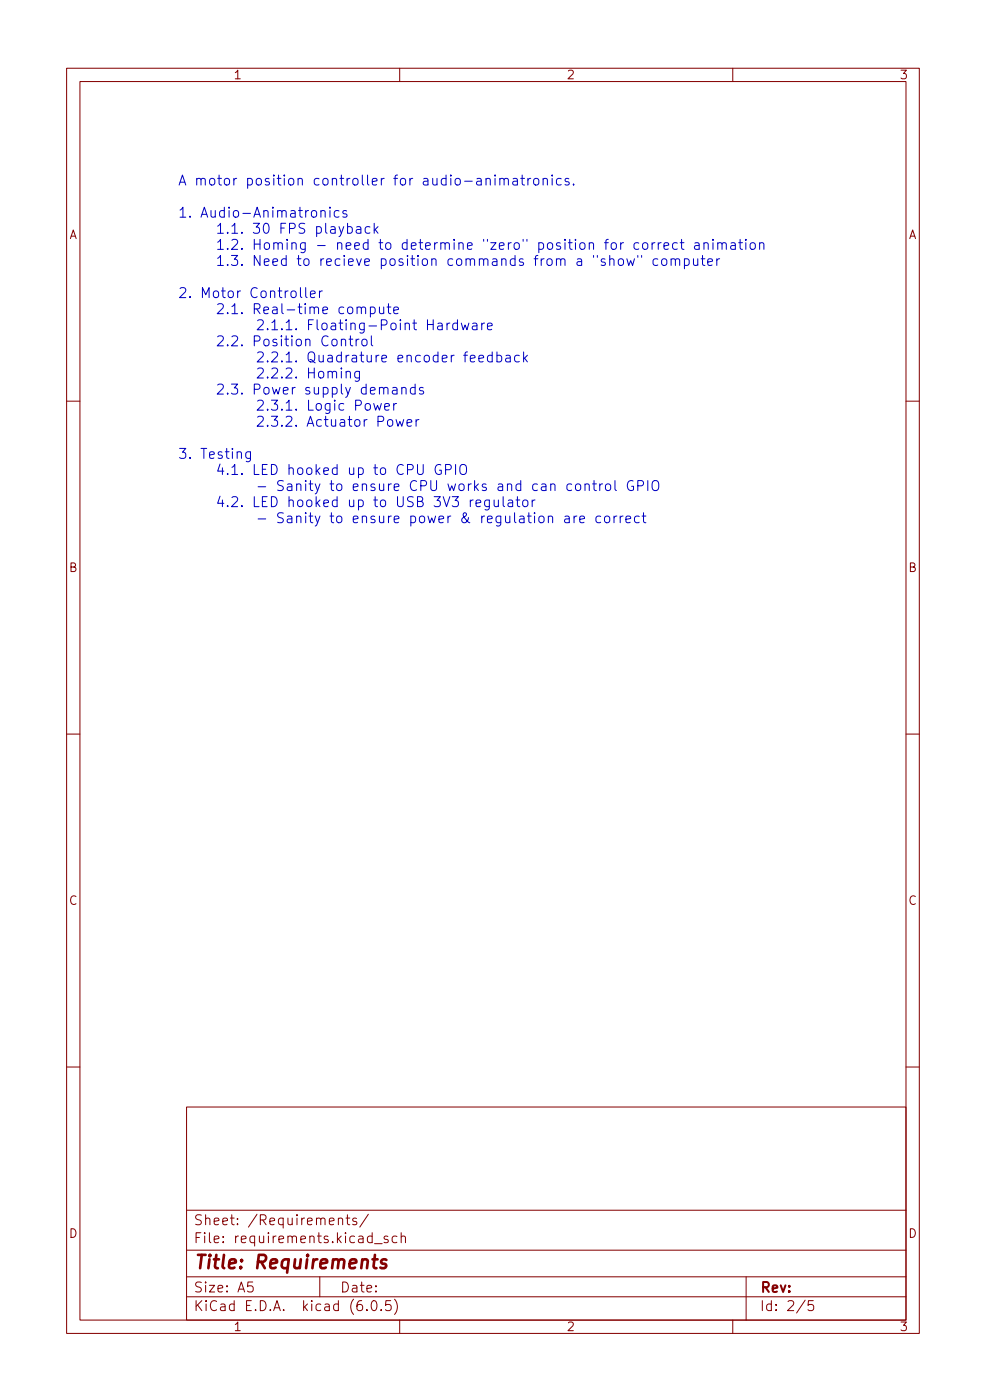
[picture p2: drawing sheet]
<svg xmlns="http://www.w3.org/2000/svg" width="148mm" height="210mm" viewBox="0 0 148 210" stroke-linecap="round" stroke-linejoin="round" font-family="sans-serif">
<g fill="none" stroke="#840000" stroke-width=".15">
<path d="M10 10.2h128v190.1h-128zM12 12.2h124v186.1h-124zM60 10.2v2M110 10.2v2M10 60.2h2M136 60.2h2M10 110.2h2M136 110.2h2M10 160.2h2M28 166.3h108v32h-108zM136 160.2h2M28 194.8h108"/>
<path d="M28 191.8h108M28 187.8h108M28 181.8h108M37.9 192.5h-.7v.7l.2-.1 .5 .1 .1 .2-.1 .5-.2 .1h-.3l-.2-.1M48 191.8v3M50.8 183.1a.37 .37 0 0 1 .6 0v.8M50.8 182.9v1M51.9 182.9h.6M52.2 182.4v1.3v.2h.3M53.5 183l-.3-.1-.3 .2 .1 .3 .5 .1v.4h-.6M55.1 196.7v.1M55.3 182.4l-1.3 1.9"/>
<path d="M55.9 195.4l.3-.1a.94 .94 0 0 1 0 1.5h-.1a1 1 0 0 1-.2-1.4zM56.2 186.8h1.2M57.2 196.7v.1M58.2 185.7l-.3-.1-.2 .2v.3l.5 .1v.4h-.5M58.7 195.3h-.8v.7l.2-.1 .5 .1 .1 .2v.5l-.3 .1h-.3l-.2-.1M59.2 195.1a1.72 1.72 0 0 1 0 2.3M59.6 185.7l-.4-.1-.3 .3v.4l.1 .3h.6M60 198.3v2M60.2 185.8a.37 .37 0 0 1 .7 0v.8M60.2 185.1v1.5M110 198.3v2M112 191.8v6.5"/>
<path d="M120.9 195.3l-1.3 1.9M122.1 195.3h-.7l-.1 .7 .2-.1 .5 .1 .2 .2-.1 .5-.2 .1h-.4l-.2-.1"/>
</g>
<path d="M55.9 189.1h.8M56.3 188.5l-.2 1.7v.2l.4 .1M58 189.2a.49 .49 0 0 0-.8 .3l.1 .2 .6 .2 .1 .2-.1 .3-.2 .1-.6-.1" fill="none" stroke="#840000" stroke-width=".4"/>
<g fill="none" stroke="#0000c2" stroke-width=".15">
<path d="M47.5 34.1l.5-.1 .2 .3v.4l-.1 .3h-.6M48.2 31.8a.37 .37 0 0 1 .6 0v.8M48.2 31.6v1M48.9 33.5v1.3l.2 .2M49.5 31.1v.2M49.5 31.6v1M49.7 34.1h.5l.1 .9M50.3 34.4l-.5 .1a.29 .29 0 0 0-.2 .2 .29 .29 0 0 0 .2 .3h.5M50.9 31.7l-.4-.1-.3 .3v.4l.1 .2h.6M50.9 34l.3 1M51.6 34l-.5 1.4-.2 .1M52 31.7l-.3-.1-.2 .2v.2l.5 .2v.3h-.5"/>
<path d="M52.2 34.1l.4-.1 .3 .3v.4l-.2 .3h-.5M52.2 33.5v1.5M53.5 34.1h.6l.1 .9M54.2 34.4l-.5 .1a.29 .29 0 0 0-.2 .2 .29 .29 0 0 0 .2 .3h.5M55.5 34.1l-.4-.1-.3 .3v.4l.2 .3h.5M56.2 33.5v1.5M56.3 34.5l.4 .5M56.7 34l-.5 .6M73 26.9a.37 .37 0 0 1 .6 .1v.8M74.3 26.3v.1M74.3 26.8v1M75 26.9a.37 .37 0 0 1 .7 .1v.8"/>
<path d="M75 26.8v1M75.7 27l.2-.2 .3 .1 .1 .9M77 26.9h.6l.1 .9M77.7 27.1l-.5 .1a.29 .29 0 0 0-.2 .3 .29 .29 0 0 0 .2 .3l.5-.1M78.2 26.8h.5M78.4 26.3v1.3l.1 .1 .2 .1M79.2 26.8v1M79.7 26.8l-.3 .1-.2 .2M80.2 26.9a.41 .41 0 0 1 .4-.1 .41 .41 0 0 1 .3 .3v.4a.41 .41 0 0 1-.4 .3 .41 .41 0 0 1-.4-.3zM81.5 26.9a.37 .37 0 0 1 .7 .1v.8M81.5 26.8v1M82.9 26.3v.1"/>
<path d="M82.9 26.8v1M84.2 26.9l-.4-.1-.3 .3v.4l.2 .2h.5M85.4 26.9l-.4-.1-.2 .2 .1 .2 .5 .2v.3h-.6M86.1 27.6v.2M90.8 38.9h-.3l-.3 .2 .1 .2 .5 .1v.4h-.6M91.5 39a.37 .37 0 0 1 .7 .1v.8M91.5 38.4v1.5M91.8 36.6a.41 .41 0 0 1 .4-.2 .41 .41 0 0 1 .3 .3v.5a.41 .41 0 0 1-.4 .3 .41 .41 0 0 1-.4-.3zM92.9 39a.41 .41 0 0 1 .4-.1 .41 .41 0 0 1 .3 .2v.5a.41 .41 0 0 1-.4 .3 .41 .41 0 0 1-.4-.3zM93.2 36.4v1M93.6 36.4l-.3 .1-.1 .2M94.1 38.9l.3 1 .3-.8 .3 .8 .2-1"/>
<path d="M95.7 38.4v.3M95.9 36.5l-.4-.1-.3 .3v.5l.1 .2h.6M96.3 38.4v.3M96.5 36.6a.41 .41 0 0 1 .4-.2 .41 .41 0 0 1 .3 .3v.5a.41 .41 0 0 1-.3 .3 .41 .41 0 0 1-.4-.3zM97.9 36.4v1M98.3 36.4l-.3 .1-.1 .2M98.7 38.9h-.4l-.3 .2v.5l.2 .2h.5M98.8 36.4v1M99.2 36.4l-.2 .1-.2 .2M99.4 39a.41 .41 0 0 1 .4-.1 .41 .41 0 0 1 .3 .2v.5a.41 .41 0 0 1-.4 .3 .41 .41 0 0 1-.4-.3zM99.7 36.9l.7-.1-.1-.3-.4-.1-.2 .3v.7h.6M100.7 39a.37 .37 0 0 1 .7 .1v.8"/>
<path d="M100.7 38.9v1M101.4 39.1l.2-.2h.4v1M101.7 36.5l-.5-.1-.2 .3v.5l.1 .2h.6M102.1 36.4h.6M102.3 35.9v1.3l.1 .2h.3M102.7 38.9h.5l.3 .2v.5l-.2 .2h-.6M102.7 38.9v1.5M104.1 38.9l.1 .9a.41 .41 0 0 0 .5-.1M104.3 36.5h.6l.1 .9M104.7 38.9v1M105 36.8l-.5 .1a.29 .29 0 0 0-.3 .3 .29 .29 0 0 0 .3 .2h.5M105.2 38.9h.6"/>
<path d="M105.5 38.4v1.3v.1l.3 .1M105.7 36.6a.37 .37 0 0 1 .6 .1v.7M105.7 36.4v1M106.2 39.4l.8-.2-.1-.3h-.4l-.3 .2 .1 .7h.6M107 35.9v.2M107 36.4v1M107.6 38.9v1M107.7 36.6a.37 .37 0 0 1 .7 .1v.7M107.7 36.4v1M108 38.9h-.3l-.1 .2M108.4 36.7l.2-.3 .4 .1v.9M109.7 36.5h.6l.1 .9"/>
<path d="M110.4 36.8l-.5 .1a.29 .29 0 0 0-.2 .3 .29 .29 0 0 0 .2 .2h.5M110.9 36.4h.6M111.1 35.9v1.3l.1 .2h.3M112 35.9v.2M112 36.4v1M112.7 36.5a.41 .41 0 0 1 .7 .2v.5a.41 .41 0 0 1-.4 .3 .41 .41 0 0 1-.4-.3v-.5zM114 36.6a.37 .37 0 0 1 .7 .1v.7M114 36.4v1M38.7 55.4l.2-.1h.5a.41 .41 0 0 1 .1 .6l-.9 .9h.9M40.2 56.6v.2M40.8 55.4l.2-.1h.5a.41 .41 0 0 1 .1 .6l-.9 .9h1M42.3 56.6v.2"/>
<path d="M43 55.4l.2-.1h.5a.41 .41 0 0 1 0 .6l-.8 .9h.9M44.5 56.6v.2M45.1 43.2v1.3l.2 .2M45.9 43.2v1.3l.2 .2M46.3 55.3v1.5M46.3 56h.9M46.6 44.2l.7-.1-.1-.3-.4-.1-.2 .2 .1 .7h.5M47.2 55.3v1.5M47.9 55.9a.41 .41 0 0 1 .4-.1 .41 .41 0 0 1 .3 .3v.4a.41 .41 0 0 1-.4 .3 .41 .41 0 0 1-.4-.3zM48 43.7v1M48.4 43.7l-.3 .1-.1 .2M49.2 50.6a.6 .6 0 0 0-.7 0 .6 .6 0 0 0-.2 .7 .56 .56 0 0 0 .3 .6 .56 .56 0 0 0 .6-.1"/>
<path d="M49.2 55.9a.37 .37 0 0 1 .7 .1v.8M49.2 55.8v1M49.9 56l.2-.2h.4v1M50 51a.41 .41 0 0 1 .6 .2v.5a.41 .41 0 0 1-.4 .3 .41 .41 0 0 1-.4-.3v-.5zM51.2 51.1a.37 .37 0 0 1 .7 .1v.7M51.2 55.3v.1M51.2 50.9v1M51.2 55.8v1M51.6 46.2l-.4-.1-.3 .3v.4l.1 .2h.6M52 55.9a.37 .37 0 0 1 .6 .1v.8M52 55.8v1M52.3 46.2a.41 .41 0 0 1 .7 .2v.4a.41 .41 0 0 1-.4 .3 .41 .41 0 0 1-.4-.3v-.4z"/>
<path d="M52.4 50.9h.6M52.6 50.4v1.3l.1 .2h.3M53.5 50.9v1M53.6 46.3a.37 .37 0 0 1 .6 0v.8M53.6 46.1v1M53.9 50.9l-.3 .1-.1 .2M54 55.8v1.2a.41 .41 0 0 1-.7 .2M54 55.8h-.5l-.3 .3v.4l.2 .2h.6M54.2 46.3l.3-.2 .3 .1 .1 .9M54.5 51a.41 .41 0 0 1 .6 .2v.5a.41 .41 0 0 1-.4 .3 .41 .41 0 0 1-.4-.3v-.5zM55 58.3l-.5-.1-.3 .3v.4l.2 .2h.6M55 57.7v1.5"/>
<path d="M55.6 46.2l.4-.1 .3 .3v.4l-.1 .2h-.6M55.6 58.7l.7-.2-.1-.2-.4-.1-.2 .2 .1 .7h.5M55.6 46.1v1.5M55.7 50.4v1.3l.3 .2M57 46.1v.9a.41 .41 0 0 0 .6 0M57 58.3a.37 .37 0 0 1 .6 .1v.8M57 58.2v1M57.2 48.8h.6a.41 .41 0 0 0 .3-.4 .41 .41 0 0 0-.3-.4h-.6v1.5M57.6 58.4l.2-.2 .4 .1v.9M57.6 46.1v1M58.1 46.1h.6M58.3 45.6v1.3l.1 .1 .3 .1"/>
<path d="M58.8 48.6a.41 .41 0 0 1 .7 .2v.4a.41 .41 0 0 1-.4 .3 .41 .41 0 0 1-.4-.3v-.4zM59 58.3h.5l.1 .9M59.1 46.6l.7-.1-.1-.3-.4-.1-.2 .2 .1 .7h.5M59.6 58.5l-.5 .1a.29 .29 0 0 0-.2 .3 .29 .29 0 0 0 .2 .3l.5-.1M60.1 48v.2M60.1 48.5v1M60.3 58.3a.37 .37 0 0 1 .7 .1v.8M60.3 58.2v1M60.8 48.7a.37 .37 0 0 1 .7 0v.8M60.8 48.5v1M62 48.5h.5M62.2 48v1.3v.2h.3"/>
<path d="M62.3 58.3l-.4-.1-.3 .3v.4l.1 .2h.6M62.3 57.7v1.5M63.1 53.4h-.4l-.3 .2v.5l.1 .2h.6M63.5 58.3l-.3-.1-.2 .2v.2l.5 .2v.3h-.5M63.8 53.4a.41 .41 0 0 1 .7 .2v.5a.41 .41 0 0 1-.4 .3 .41 .41 0 0 1-.4-.3v-.5zM64.2 48v1.5M64.2 48.7h.8M65 48v1.5M65.7 48.6h.6l.1 .9M65.7 53.4h-.4l-.3 .2v.5l.2 .2h.5M65.7 52.9v1.5M66.4 48.9l-.5 .1a.29 .29 0 0 0-.2 .2 .29 .29 0 0 0 .2 .3h.5"/>
<path d="M66.4 53.9l.7-.2-.1-.3h-.4l-.2 .2 .1 .7h.5M67.1 48.5v1M67.5 48.5l-.3 .1-.1 .2M67.7 53.4v1M68.2 53.4h-.3l-.2 .2M68.7 48.6l-.5-.1-.2 .3v.4l.1 .3h.6M68.7 48v1.5M69.2 48.5l.3 1 .3-.7 .3 .7 .3-1M69.6 53.4h.6M70.2 52.9h-.3l-.1 .2v1.3M70.6 53.9l.7-.2-.1-.3h-.4l-.2 .2 .1 .7h.5M71 48.6h.5l.1 .9"/>
<path d="M71.6 48.9l-.5 .1a.29 .29 0 0 0-.2 .2 .29 .29 0 0 0 .2 .3h.5M71.9 53.9l.7-.2-.1-.3h-.4l-.2 .2 .1 .7h.5M72.3 48.5v1M72.7 48.5l-.2 .1-.2 .2M73.2 49l.7-.1-.1-.3-.4-.1-.2 .2v.8h.6M73.9 53.4h-.4l-.3 .2v.5l.1 .2h.6M73.9 52.9v1.5M74.6 53.4h.4l.3 .2v.5l-.1 .2h-.6M74.6 52.9v1.5M76 53.4h.5l.1 1M76.6 53.7l-.5 .1a.29 .29 0 0 0-.2 .3 .29 .29 0 0 0 .2 .3l.5-.1M78 53.4h-.5l-.3 .2v.5l.2 .2h.6"/>
<path d="M78.6 52.9v1.5M78.7 53.8l.5 .6M79.2 53.4l-.6 .5M37.6 67.8v1.3a.41 .41 0 0 1-.6 .2M37.6 67.9l-.4-.1-.3 .3v.5l.1 .2h.6M38.7 60.2l.2-.1 .5 .1a.41 .41 0 0 1 .1 .5l-.9 .9h.9M38.7 62.7l.2-.2 .5 .1a.41 .41 0 0 1 .1 .6l-.9 .8h.9M40.2 61.5v.1M40.2 63.9v.1M40.7 60.1h1l-.5 .6a.41 .41 0 0 1 .5 .3v.3l-.2 .2-.5 .1-.3-.1M40.7 62.5h1l-.5 .6a.41 .41 0 0 1 .5 .3v.3l-.2 .2-.5 .1-.3-.1M42.3 61.5v.1"/>
<path d="M42.3 63.9v.1M43 60.5l.4-.4v1.5M43 62.7l.2-.2 .5 .1a.41 .41 0 0 1 0 .6l-.8 .8h.9M43 61.6h.8M44.5 61.5v.1M44.5 63.9v.1M46.1 64l.5-1.5 .5 1.5M46.2 63.6h.8M46.3 60.1v1.5h.7M47.5 60.7a.41 .41 0 0 1 .4-.1 .41 .41 0 0 1 .3 .3v.4a.41 .41 0 0 1-.3 .3 .41 .41 0 0 1-.4-.3zM48.2 63.1l-.4-.1-.3 .3v.4l.2 .2h.5M48.7 63h.5"/>
<path d="M48.9 62.5v1.3l.1 .1 .2 .1M49.5 60.6v1.2a.41 .41 0 0 1-.6 .2M49.5 60.7l-.4-.1-.3 .3v.4l.2 .2h.5M49.7 63l.1 .9a.41 .41 0 0 0 .6 0M50.2 60.6v1M50.4 63v1M51.1 63.1h.6v.9M51.6 60.7l-.4-.1-.3 .3v.4l.1 .2h.6M51.7 63.4h-.5a.29 .29 0 0 0-.2 .3 .29 .29 0 0 0 .2 .3l.5-.1M52.2 63h.6M52.5 62.5v1.3v.1l.3 .1M53.3 63.2a.41 .41 0 0 1 .4-.2 .41 .41 0 0 1 .3 .3v.4a.41 .41 0 0 1-.4 .3 .41 .41 0 0 1-.4-.3z"/>
<path d="M53.4 60.9h.6a.41 .41 0 0 0 .3-.4 .41 .41 0 0 0-.3-.4h-.6v1.5M54.7 63v1M54.9 60.7a.41 .41 0 0 1 .4-.1 .41 .41 0 0 1 .3 .3v.4a.41 .41 0 0 1-.4 .3 .41 .41 0 0 1-.4-.3zM55.1 63l-.3 .1-.1 .2M56.1 60.6l.3 1 .3-.7 .3 .7 .2-1M56.7 63.3h.6a.41 .41 0 0 0 .3-.4 .41 .41 0 0 0-.3-.4h-.6v1.5M57.7 61.1l.8-.1-.1-.3-.4-.1-.3 .2 .1 .7h.6M58.3 63.1a.41 .41 0 0 1 .7 .2v.4a.41 .41 0 0 1-.4 .3 .41 .41 0 0 1-.4-.3v-.4zM59.1 60.6v1M59.5 63l.2 1 .3-.7 .3 .7 .3-1M59.5 60.6l-.3 .1-.1 .2M60.5 69.9a.6 .6 0 0 0-.7 0 .6 .6 0 0 0-.2 .7 .56 .56 0 0 0 .3 .6 .56 .56 0 0 0 .6-.1"/>
<path d="M61.1 63.5l.7-.1-.1-.3-.4-.1-.2 .2 .1 .7h.5M61.2 70.5h.5a.41 .41 0 0 0 .3-.3 .41 .41 0 0 0-.3-.4h-.5v1.5M62.5 63v1M62.7 69.8v1.2l.3 .3h.2l.3-.3v-1.2M62.9 63l-.3 .1-.1 .2M66.2 69.8a.69 .69 0 0 0-.8 .3 .69 .69 0 0 0 0 .8 .52 .52 0 0 0 .8 .2v-.5h-.2M66.5 74.6l.5 1.5 .5-1.5M66.9 70.5h.6a.41 .41 0 0 0 .3-.3 .41 .41 0 0 0-.3-.4h-.6v1.5M67.9 74.6h.9l-.5 .6a.41 .41 0 0 1 .5 .2v.4l-.1 .2-.6 .1-.2-.2M68.4 69.8v1.5M69.1 70a.5 .5 0 0 1 .6-.2 .5 .5 0 0 1 .3 .5v.5a.5 .5 0 0 1-.5 .5 .5 .5 0 0 1-.5-.5zM70.6 75.1v1"/>
<path d="M71 75.1l-.3 .1-.1 .2M71.5 75.6l.7-.2-.1-.2-.4-.1-.2 .2v.7h.6M73.2 78l.7-.1-.1-.3-.4-.1-.2 .2v.7h.6M73.5 75.1v1.2a.41 .41 0 0 1-.7 .2M73.5 75.2l-.5-.1-.3 .3v.4l.2 .2h.6M74.2 75.1v.9a.41 .41 0 0 0 .6-.1M74.8 75.1v1M75.2 77.5v1.2a.41 .41 0 0 1-.7 .2M75.2 77.6l-.5-.1-.2 .3v.4l.1 .2h.6M75.5 74.6v1.3l.2 .2M75.9 77.5l.1 .9a.41 .41 0 0 0 .5 0M76.2 72.8a.37 .37 0 0 1 .6 .1v.8"/>
<path d="M76.3 75.2h.6l.1 .9M76.5 77.5v1M77 75.4l-.5 .1a.29 .29 0 0 0-.3 .3 .29 .29 0 0 0 .3 .3l.5-.1M77.2 77v1.3l.3 .2M77.5 75.1h.5M77.7 74.6v1.3v.1l.3 .1M78 77.6h.6l.1 .9M78.2 72.7h-.5l-.2 .3v.4l.1 .2h.6M78.2 72.2v1.5M78.5 75.2a.41 .41 0 0 1 .4-.1 .41 .41 0 0 1 .3 .3v.4a.41 .41 0 0 1-.3 .3 .41 .41 0 0 1-.4-.3zM78.7 77.9h-.5a.29 .29 0 0 0-.2 .3 .29 .29 0 0 0 .2 .3l.5-.1M79.2 77.5h.5"/>
<path d="M79.4 77v1.3l.1 .1 .2 .1M79.9 75.1v1M80.2 77v.1M80.2 77.5v1M80.3 75.1l-.3 .1-.1 .2M80.7 72.7h-.5l-.2 .3v.4l.1 .2h.6M81 77.6a.41 .41 0 0 1 .4-.1 .41 .41 0 0 1 .3 .3v.4a.41 .41 0 0 1-.4 .3 .41 .41 0 0 1-.4-.3zM81.3 72.7h.6l.1 1M82 73l-.5 .1a.29 .29 0 0 0-.3 .3 .29 .29 0 0 0 .3 .3l.5-.1M82.3 77.6a.37 .37 0 0 1 .7 .1v.8M82.3 77.5v1M82.7 72.8a.37 .37 0 0 1 .6 .1v.8"/>
<path d="M82.7 72.7v1M84.8 77.6h.6l.1 .9M85.5 77.9h-.5a.29 .29 0 0 0-.3 .3 .29 .29 0 0 0 .3 .3l.5-.1M85.8 72.7h-.4l-.3 .3v.4l.1 .2h.6M86.2 77.5v1M86.5 72.8a.41 .41 0 0 1 .4-.1 .41 .41 0 0 1 .3 .3v.4a.41 .41 0 0 1-.4 .3 .41 .41 0 0 1-.4-.3zM86.6 77.5l-.3 .1-.1 .2M87 78l.7-.1v-.3l-.5-.1-.2 .2 .1 .7h.6M87.8 72.8a.37 .37 0 0 1 .7 .1v.8M87.8 72.7v1M89 72.7h.5M89.2 72.2v1.3v.1l.3 .1"/>
<path d="M90 72.7v1M90.2 77.6l-.5-.1-.2 .3v.4l.1 .2h.6M90.5 72.7h-.3l-.2 .3M90.8 77.6a.41 .41 0 0 1 .4-.1 .41 .41 0 0 1 .3 .3v.4a.41 .41 0 0 1-.4 .3 .41 .41 0 0 1-.4-.3zM91 72.8a.41 .41 0 0 1 .4-.1 .41 .41 0 0 1 .3 .3v.4a.41 .41 0 0 1-.4 .3 .41 .41 0 0 1-.4-.3zM92.2 77.5v1M92.3 72.2v1.3l.2 .2M92.6 77.5l-.3 .1-.1 .2M93.1 77.5v1M93.5 77.5l-.3 .1-.1 .2M94 78l.7-.1-.1-.3-.4-.1-.2 .2v.7h.6M95 72.2a.69 .69 0 0 0-.8 .3 .69 .69 0 0 0 0 .8 .52 .52 0 0 0 .9 .2v-.5h-.3"/>
<path d="M95.7 73h.6a.41 .41 0 0 0 .3-.4 .41 .41 0 0 0-.3-.4h-.6v1.5M96 77.6l-.5-.1-.3 .3v.4l.2 .2h.6M96.4 77.5h.6M96.6 77v1.3l.1 .1 .3 .1M97.2 72.2v1.5M98 72.4a.5 .5 0 0 1 .5-.2 .5 .5 0 0 1 .4 .5v.5a.5 .5 0 0 1-.5 .5 .5 .5 0 0 1-.5-.5z"/>
</g>
<text font-size="2.8" fill="#840000" x="29" y="190.6">Title: Requirements</text>
<g font-size="2.1" fill="#0000c2">
<text x="26.7" y="27.9">A motor position controller for audio-animatronics.</text>
<text x="26.7" y="32.7">1. Audio-Animatronics</text>
<text x="27.3" y="35.1">1.1. 30 FPS playback</text>
<text x="27.3" y="37.5">1.2. Homing - need to determine &quot;zero&quot; position for correct animation</text>
<text x="27.3" y="39.9">1.3. Need to recieve position commands from a &quot;show&quot; computer</text>
<text x="26.7" y="44.8">2. Motor Controller</text>
<text x="27.3" y="47.2">2.1. Real-time compute</text>
<text x="27.3" y="52">2.2. Position Control</text>
<text x="27.8" y="49.6">2.1.1. Floating-Point Hardware</text>
<text x="27.3" y="59.3">2.3. Power supply demands</text>
<text x="27.8" y="54.4">2.2.1. Quadrature encoder feedback</text>
<text x="26.7" y="68.9">3. Testing</text>
<text x="27.3" y="71.3">4.1. LED hooked up to CPU GPIO</text>
<text x="27.3" y="76.2">4.2. LED hooked up to USB 3V3 regulator</text>
<text x="27.8" y="73.7">- Sanity to ensure CPU works and can control GPIO</text>
<text x="27.8" y="78.6">- Sanity to ensure power &amp; regulation are correct</text>
</g>
<g font-size="2.1" fill="#840000">
<text x="29" y="184">Sheet: /Requirements/</text>
<text x="29" y="186.7">File: requirements.kicad_sch</text>
<text x="29" y="196.9">KiCad E.D.A. kicad (6.0.5)</text>
<text x="29" y="194.1">Size: A5</text>
<text x="51" y="194.1">Date:</text>
<text x="114" y="194.1">Rev:</text>
<text x="114" y="196.9">Id: 2/5</text>
</g>
<g font-size="1.8" fill="#840000">
<text x="35" y="11.9">1</text>
<text x="85" y="11.9">2</text>
<text x="135" y="11.9">3</text>
<text x="10.3" y="35.9">A</text>
<text x="136.4" y="35.9">A</text>
<text x="10.3" y="85.9">B</text>
<text x="136.4" y="85.9">B</text>
<text x="10.3" y="135.9">C</text>
<text x="136.4" y="135.9">C</text>
<text x="10.3" y="185.9">D</text>
<text x="136.4" y="185.9">D</text>
<text x="35" y="199.9">1</text>
<text x="85" y="199.9">2</text>
<text x="135" y="199.9">3</text>
</g>
</svg>
